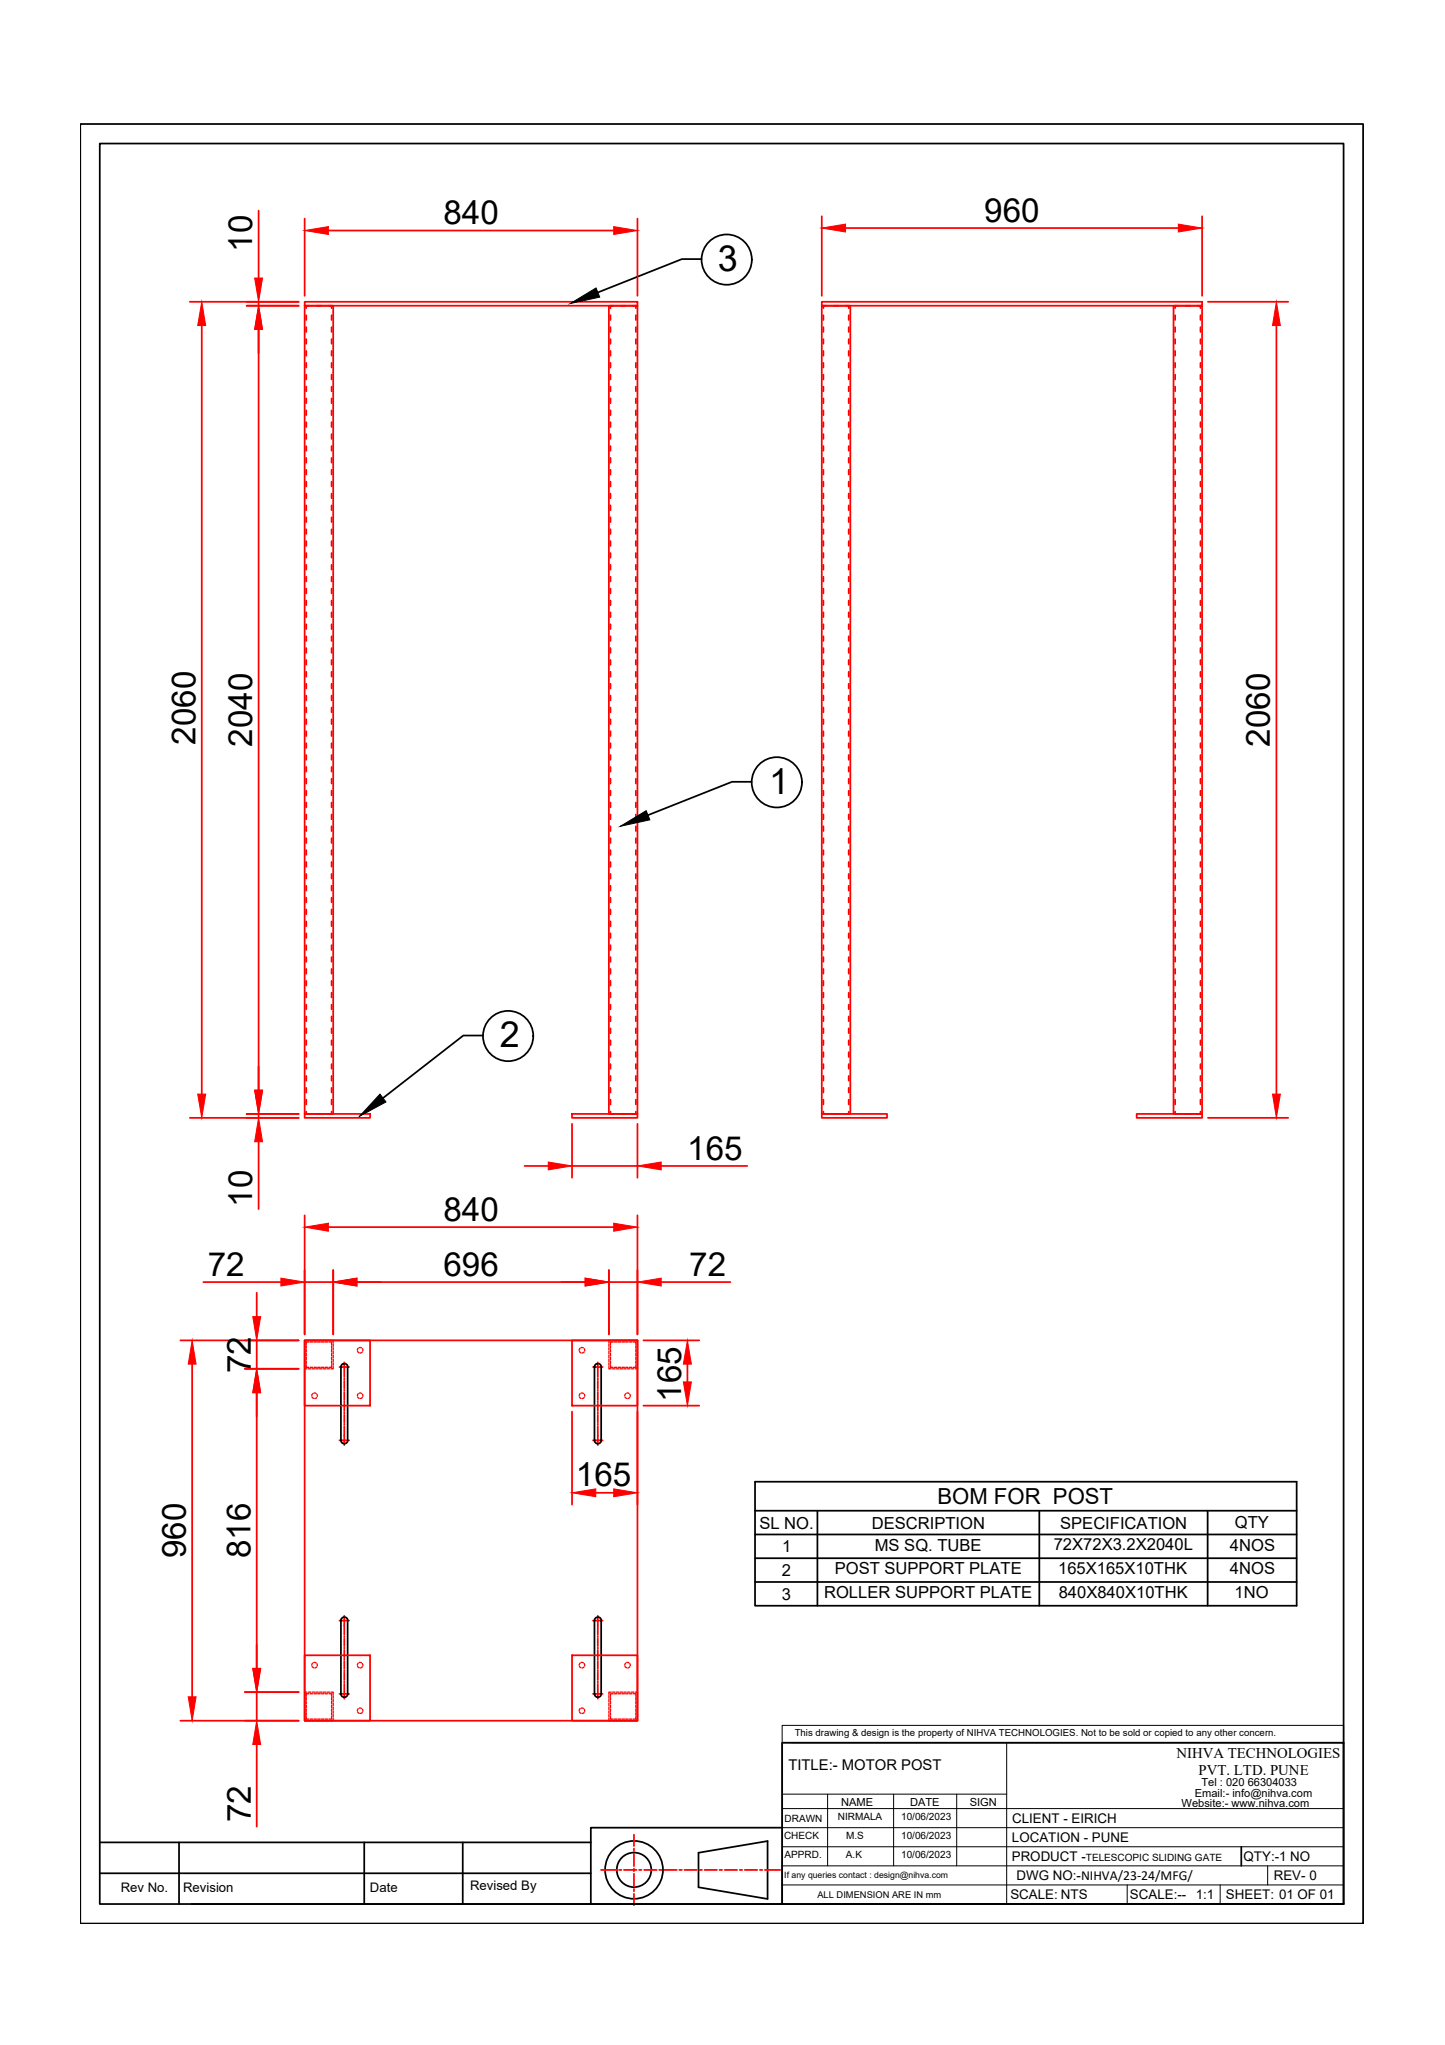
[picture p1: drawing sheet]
<svg xmlns="http://www.w3.org/2000/svg" width="210mm" height="297mm" viewBox="0 0 210 297" stroke-linecap="round" stroke-linejoin="round" font-family="sans-serif">
<!-- layer: 0 -->
<g fill="none" stroke="#f00" stroke-width=".25">
<path d="M37.6 30.6v9.8M44.3 31.8v11.2M47.7 33.5h41.4M92.6 31.8v11.2M119.4 31.4v11.6M122.8 33.1h48.4M174.6 31.4v11.6M27.6 43.8h15.8M29.3 47.3v111.6M35.8 44.4h7.6M37.6 43.8v.6M37.6 47.9v110.4"/>
<path d="M44.3 43.8h48.3v.6h-48.3zM44.3 44.4h4.1v117.4h-4.1zM44.5 45.8v.7M44.5 47.5v.7M44.5 49.3v.6M44.5 51v.7M44.5 52.7v.7M44.5 54.4v.7M44.5 56.2v.6M44.5 57.9v.7M44.5 59.6v.7M45 44.4h-.5v.4"/>
<path d="M46 44.4h.7M47.7 44.4h.5v.4M48.2 45.8v.7M48.2 47.5v.7M48.2 49.3v.6M48.2 51v.7M48.2 52.7v.7M48.2 54.4v.7M48.2 56.2v.6M48.2 57.9v.7M48.2 59.6v.7M88.4 44.4h4.2v117.4h-4.2z"/>
<path d="M88.7 45.8v.7M88.7 47.5v.7M88.7 49.3v.6M88.7 51v.7M88.7 52.7v.7M88.7 54.4v.7M88.7 56.2v.6M88.7 57.9v.7M88.7 59.6v.7M89.1 44.4h-.4v.4M90.2 44.4h.7M91.9 44.4h.5v.4"/>
<path d="M92.4 45.8v.7M92.4 47.5v.7M92.4 49.3v.6M92.4 51v.7M92.4 52.7v.7M92.4 54.4v.7M92.4 56.2v.6M92.4 57.9v.7M92.4 59.6v.7M119.4 43.8h55.2v.6h-55.2zM119.4 44.4h4.1v117.4h-4.1zM119.6 45.8v.7"/>
<path d="M119.6 47.5v.7M119.6 49.3v.6M119.6 51v.7M119.6 52.7v.7M119.6 54.4v.7M119.6 56.2v.6M119.6 57.9v.7M119.6 59.6v.7M120.1 44.4h-.5v.4M121.1 44.4h.7M122.8 44.4h.5v.4M123.3 45.8v.7"/>
<path d="M123.3 47.5v.7M123.3 49.3v.6M123.3 51v.7M123.3 52.7v.7M123.3 54.4v.7M123.3 56.2v.6M123.3 57.9v.7M123.3 59.6v.7M170.5 44.4h4.1v117.4h-4.1zM170.7 45.8v.7M170.7 47.5v.7M170.7 49.3v.6"/>
<path d="M170.7 51v.7M170.7 52.7v.7M170.7 54.4v.7M170.7 56.2v.6M170.7 57.9v.7M170.7 59.6v.7M171.2 44.4h-.5v.4M172.2 44.4h.7M173.9 44.4h.5v.4M174.4 45.8v.7M174.4 47.5v.7M174.4 49.3v.6"/>
<path d="M174.4 51v.7M174.4 52.7v.7M174.4 54.4v.7M174.4 56.2v.6M174.4 57.9v.7M174.4 59.6v.7M175.5 43.8h11.6M185.4 47.3v111.6M44.5 61.3v.7M44.5 63.1v.7M44.5 64.8v.7M44.5 66.5v.7"/>
<path d="M44.5 68.2v.7M44.5 70v.7M44.5 71.7v.7M44.5 73.4v.7M44.5 75.1v.7M44.5 76.9v.7M44.5 78.6v.7M48.2 61.3v.7M48.2 63.1v.7M48.2 64.8v.7M48.2 66.5v.7M48.2 68.2v.7"/>
<path d="M48.2 70v.7M48.2 71.7v.7M48.2 73.4v.7M48.2 75.1v.7M48.2 76.9v.7M48.2 78.6v.7M88.7 61.3v.7M88.7 63.1v.7M88.7 64.8v.7M88.7 66.5v.7M88.7 68.2v.7M88.7 70v.7"/>
<path d="M88.7 71.7v.7M88.7 73.4v.7M88.7 75.1v.7M88.7 76.9v.7M88.7 78.6v.7M92.4 61.3v.7M92.4 63.1v.7M92.4 64.8v.7M92.4 66.5v.7M92.4 68.2v.7M92.4 70v.7M92.4 71.7v.7"/>
<path d="M92.4 73.4v.7M92.4 75.1v.7M92.4 76.9v.7M92.4 78.6v.7M119.6 61.3v.7M119.6 63.1v.7M119.6 64.8v.7M119.6 66.5v.7M119.6 68.2v.7M119.6 70v.7M119.6 71.7v.7M119.6 73.4v.7"/>
<path d="M119.6 75.1v.7M119.6 76.9v.7M119.6 78.6v.7M123.3 61.3v.7M123.3 63.1v.7M123.3 64.8v.7M123.3 66.5v.7M123.3 68.2v.7M123.3 70v.7M123.3 71.7v.7M123.3 73.4v.7M123.3 75.1v.7"/>
<path d="M123.3 76.9v.7M123.3 78.6v.7M170.7 61.3v.7M170.7 63.1v.7M170.7 64.8v.7M170.7 66.5v.7M170.7 68.2v.7M170.7 70v.7M170.7 71.7v.7M170.7 73.4v.7M170.7 75.1v.7M170.7 76.9v.7"/>
<path d="M170.7 78.6v.7M174.4 61.3v.7M174.4 63.1v.7M174.4 64.8v.7M174.4 66.5v.7M174.4 68.2v.7M174.4 70v.7M174.4 71.7v.7M174.4 73.4v.7M174.4 75.1v.7M174.4 76.9v.7M174.4 78.6v.7"/>
<path d="M44.5 80.3v.7M44.5 82v.7M44.5 83.8v.7M44.5 85.5v.7M44.5 87.2v.7M44.5 88.9v.7M44.5 90.7v.7M44.5 92.4v.7M44.5 94.1v.7M44.5 95.9v.6M44.5 97.6v.7M44.5 99.3v.7"/>
<path d="M48.2 80.3v.7M48.2 82v.7M48.2 83.8v.7M48.2 85.5v.7M48.2 87.2v.7M48.2 88.9v.7M48.2 90.7v.7M48.2 92.4v.7M48.2 94.1v.7M48.2 95.9v.6M48.2 97.6v.7M48.2 99.3v.7"/>
<path d="M88.7 80.3v.7M88.7 82v.7M88.7 83.8v.7M88.7 85.5v.7M88.7 87.2v.7M88.7 88.9v.7M88.7 90.7v.7M88.7 92.4v.7M88.7 94.1v.7M88.7 95.9v.6M88.7 97.6v.7M88.7 99.3v.7"/>
<path d="M92.4 80.3v.7M92.4 82v.7M92.4 83.8v.7M92.4 85.5v.7M92.4 87.2v.7M92.4 88.9v.7M92.4 90.7v.7M92.4 92.4v.7M92.4 94.1v.7M92.4 95.9v.6M92.4 97.6v.7M92.4 99.3v.7"/>
<path d="M119.6 80.3v.7M119.6 82v.7M119.6 83.8v.7M119.6 85.5v.7M119.6 87.2v.7M119.6 88.9v.7M119.6 90.7v.7M119.6 92.4v.7M119.6 94.1v.7M119.6 95.9v.6M119.6 97.6v.7M119.6 99.3v.7"/>
<path d="M123.3 80.3v.7M123.3 82v.7M123.3 83.8v.7M123.3 85.5v.7M123.3 87.2v.7M123.3 88.9v.7M123.3 90.7v.7M123.3 92.4v.7M123.3 94.1v.7M123.3 95.9v.6M123.3 97.6v.7M123.3 99.3v.7"/>
<path d="M170.7 80.3v.7M170.7 82v.7M170.7 83.8v.7M170.7 85.5v.7M170.7 87.2v.7M170.7 88.9v.7M170.7 90.7v.7M170.7 92.4v.7M170.7 94.1v.7M170.7 95.9v.6M170.7 97.6v.7M170.7 99.3v.7"/>
<path d="M174.4 80.3v.7M174.4 82v.7M174.4 83.8v.7M174.4 85.5v.7M174.4 87.2v.7M174.4 88.9v.7M174.4 90.7v.7M174.4 92.4v.7M174.4 94.1v.7M174.4 95.9v.6M174.4 97.6v.7M174.4 99.3v.7"/>
<path d="M44.5 101v.7M44.5 102.8v.7M44.5 104.5v.7M44.5 106.2v.7M44.5 108v.6M44.5 109.7v.7M44.5 111.4v.7M44.5 113.1v.7M44.5 114.9v.6M44.5 116.6v.7M44.5 118.3v.7M48.2 101v.7"/>
<path d="M48.2 102.8v.7M48.2 104.5v.7M48.2 106.2v.7M48.2 108v.6M48.2 109.7v.7M48.2 111.4v.7M48.2 113.1v.7M48.2 114.9v.6M48.2 116.6v.7M48.2 118.3v.7M88.7 101v.7M88.7 102.8v.7"/>
<path d="M88.7 104.5v.7M88.7 106.2v.7M88.7 108v.6M88.7 109.7v.7M88.7 111.4v.7M88.7 113.1v.7M88.7 114.9v.6M88.7 116.6v.7M88.7 118.3v.7M92.4 101v.7M92.4 102.8v.7M92.4 104.5v.7"/>
<path d="M92.4 106.2v.7M92.4 108v.6M92.4 109.7v.7M92.4 111.4v.7M92.4 113.1v.7M92.4 114.9v.6M92.4 116.6v.7M92.4 118.3v.7M119.6 101v.7M119.6 102.8v.7M119.6 104.5v.7M119.6 106.2v.7"/>
<path d="M119.6 108v.6M119.6 109.7v.7M119.6 111.4v.7M119.6 113.1v.7M119.6 114.9v.6M119.6 116.6v.7M119.6 118.3v.7M123.3 101v.7M123.3 102.8v.7M123.3 104.5v.7M123.3 106.2v.7M123.3 108v.6"/>
<path d="M123.3 109.7v.7M123.3 111.4v.7M123.3 113.1v.7M123.3 114.9v.6M123.3 116.6v.7M123.3 118.3v.7M170.7 101v.7M170.7 102.8v.7M170.7 104.5v.7M170.7 106.2v.7M170.7 108v.6M170.7 109.7v.7"/>
<path d="M170.7 111.4v.7M170.7 113.1v.7M170.7 114.9v.6M170.7 116.6v.7M170.7 118.3v.7M174.4 101v.7M174.4 102.8v.7M174.4 104.5v.7M174.4 106.2v.7M174.4 108v.6M174.4 109.7v.7M174.4 111.4v.7"/>
<path d="M174.4 113.1v.7M174.4 114.9v.6M174.4 116.6v.7M174.4 118.3v.7M44.5 120v.7M44.5 121.8v.6M44.5 123.5v.7M44.5 125.2v.7M44.5 126.9v.7M44.5 128.7v.6M44.5 130.4v.7M44.5 132.1v.7"/>
<path d="M44.5 133.8v.7M44.5 135.6v.6M44.5 137.3v.7M44.5 139v.7M48.2 120v.7M48.2 121.8v.6M48.2 123.5v.7M48.2 125.2v.7M48.2 126.9v.7M48.2 128.7v.6M48.2 130.4v.7M48.2 132.1v.7"/>
<path d="M48.2 133.8v.7M48.2 135.6v.6M48.2 137.3v.7M48.2 139v.7M88.7 120v.7M88.7 121.8v.6M88.7 123.5v.7M88.7 125.2v.7M88.7 126.9v.7M88.7 128.7v.6M88.7 130.4v.7M88.7 132.1v.7"/>
<path d="M88.7 133.8v.7M88.7 135.6v.6M88.7 137.3v.7M88.7 139v.7M92.4 120v.7M92.4 121.8v.6M92.4 123.5v.7M92.4 125.2v.7M92.4 126.9v.7M92.4 128.7v.6M92.4 130.4v.7M92.4 132.1v.7"/>
<path d="M92.4 133.8v.7M92.4 135.6v.6M92.4 137.3v.7M92.4 139v.7M119.6 120v.7M119.6 121.8v.6M119.6 123.5v.7M119.6 125.2v.7M119.6 126.9v.7M119.6 128.7v.6M119.6 130.4v.7M119.6 132.1v.7"/>
<path d="M119.6 133.8v.7M119.6 135.6v.6M119.6 137.3v.7M119.6 139v.7M123.3 120v.7M123.3 121.8v.6M123.3 123.5v.7M123.3 125.2v.7M123.3 126.9v.7M123.3 128.7v.6M123.3 130.4v.7M123.3 132.1v.7"/>
<path d="M123.3 133.8v.7M123.3 135.6v.6M123.3 137.3v.7M123.3 139v.7M170.7 120v.7M170.7 121.8v.6M170.7 123.5v.7M170.7 125.2v.7M170.7 126.9v.7M170.7 128.7v.6M170.7 130.4v.7M170.7 132.1v.7"/>
<path d="M170.7 133.8v.7M170.7 135.6v.6M170.7 137.3v.7M170.7 139v.7M174.4 120v.7M174.4 121.8v.6M174.4 123.5v.7M174.4 125.2v.7M174.4 126.9v.7M174.4 128.7v.6M174.4 130.4v.7M174.4 132.1v.7"/>
<path d="M174.4 133.8v.7M174.4 135.6v.6M174.4 137.3v.7M174.4 139v.7M44.5 140.7v.7M44.5 142.5v.7M44.5 144.2v.7M44.5 145.9v.7M44.5 147.6v.7M44.5 149.4v.7M44.5 151.1v.7M44.5 152.8v.7"/>
<path d="M44.5 154.6v.6M44.5 156.3v.7M44.5 158v.7M44.5 159.7v.7M48.2 140.7v.7M48.2 142.5v.7M48.2 144.2v.7M48.2 145.9v.7M48.2 147.6v.7M48.2 149.4v.7M48.2 151.1v.7M48.2 152.8v.7"/>
<path d="M48.2 154.6v.6M48.2 156.3v.7M48.2 158v.7M48.2 159.7v.7M88.7 140.7v.7M88.7 142.5v.7M88.7 144.2v.7M88.7 145.9v.7M88.7 147.6v.7M88.7 149.4v.7M88.7 151.1v.7M88.7 152.8v.7"/>
<path d="M88.7 154.6v.6M88.7 156.3v.7M88.7 158v.7M88.7 159.7v.7M92.4 140.7v.7M92.4 142.5v.7M92.4 144.2v.7M92.4 145.9v.7M92.4 147.6v.7M92.4 149.4v.7M92.4 151.1v.7M92.4 152.8v.7"/>
<path d="M92.4 154.6v.6M92.4 156.3v.7M92.4 158v.7M92.4 159.7v.7M119.6 140.7v.7M119.6 142.5v.7M119.6 144.2v.7M119.6 145.9v.7M119.6 147.6v.7M119.6 149.4v.7M119.6 151.1v.7M119.6 152.8v.7"/>
<path d="M119.6 154.6v.6M119.6 156.3v.7M119.6 158v.7M119.6 159.7v.7M123.3 140.7v.7M123.3 142.5v.7M123.3 144.2v.7M123.3 145.9v.7M123.3 147.6v.7M123.3 149.4v.7M123.3 151.1v.7M123.3 152.8v.7"/>
<path d="M123.3 154.6v.6M123.3 156.3v.7M123.3 158v.7M123.3 159.7v.7M170.7 140.7v.7M170.7 142.5v.7M170.7 144.2v.7M170.7 145.9v.7M170.7 147.6v.7M170.7 149.4v.7M170.7 151.1v.7M170.7 152.8v.7"/>
<path d="M170.7 154.6v.6M170.7 156.3v.7M170.7 158v.7M170.7 159.7v.7M174.4 140.7v.7M174.4 142.5v.7M174.4 144.2v.7M174.4 145.9v.7M174.4 147.6v.7M174.4 149.4v.7M174.4 151.1v.7M174.4 152.8v.7"/>
<path d="M174.4 154.6v.6M174.4 156.3v.7M174.4 158v.7M174.4 159.7v.7M27.6 162.4h15.8M35.8 161.8h7.6M37.6 161.8v.6M37.6 165.8v9.8M44.3 161.8h9.5v.6h-9.5zM44.3 176.5v17.3M44.5 161.5v.3h.5M46 161.8h.7"/>
<path d="M47.7 178.2h41.4M48.2 161.5v.3h-.5M76.2 169.4h3.4M83.1 161.8h9.5v.6h-9.5zM83.1 163.2v7.9M83.1 169.4h9.5M88.7 161.5v.3h.4M90.2 161.8h.7M92.4 161.5v.3h-.5M92.6 163.2v7.9M92.6 176.5v17.3M96 169.4h12.6"/>
<path d="M119.4 161.8h9.5v.6h-9.5zM119.6 161.5v.3h.5M121.1 161.8h.7M123.3 161.5v.3h-.5M165.1 161.8h9.5v.6h-9.5zM170.7 161.5v.3h.5M172.2 161.8h.7M174.4 161.5v.3h-.5M175.5 162.4h11.6M26.2 194.7h17.2M27.9 198.1v48.4M29.5 186.2h11.3"/>
<path d="M35.6 198.8h7.8M37.3 187.8v3.4M37.3 194.7v4.1M44.3 194.7h9.5v9.5h-9.5zM44.3 194.7h48.3v55.2h-48.3zM44.3 186.2h4.1M48.4 184.5v9.3M49.3 198.6h.6M50 198.6h.1M50 197.9v.6M50 198.5v.1M50 198.7v1.3"/>
<path d="M50.1 198.6h.6M51.9 186.2h33.1M83.1 194.7h9.5v9.5h-9.5zM86.1 198.6h.6M86.8 198.6h.1M86.8 197.9v.6M86.8 198.5v.1M86.8 198.7v1.3M86.9 198.6h.6M88.4 186.2h4.2M88.4 184.5v9.3M93.5 194.7h8.1"/>
<path d="M96 186.2h10.1M99.9 198.1v2.6M37.3 202.3v40M49.3 209.2h.6M50 209.2h.1M50 200.2v.2M50 200.6v1.1M50 201.9v.1M50 202.2v1.1M50 203.5v.2M50 203.9v1.1M50 205.1v.2"/>
<path d="M50 205.5v1.1M50 206.8v.2M50 207.2v1.9M50 209.2v.1M50 209.3v.6M50.1 209.2h.6M83.1 205v13.5M86.1 209.2h.6M86.5 216.8h2.6M86.8 209.2h.1M86.8 200.2v.2M86.8 200.6v1.1"/>
<path d="M86.8 201.9v.1M86.8 202.2v1.1M86.8 203.5v.2M86.8 203.9v1.1M86.8 205.1v.2M86.8 205.5v1.1M86.8 206.8v.2M86.8 207.2v1.9M86.8 209.2v.1M86.8 209.3v.6M86.9 209.2h.6M92.6 205v13.5"/>
<path d="M93.5 204.2h8.1M49.3 235.4h.6M50 235.4h.1M50 234.7v.6M50 235.5v1.9M50 237.6v.2M50 238v1.1M50 239.3v.2M50 239.6v1.1M50.1 235.4h.6M86.1 235.4h.6M86.8 235.4h.1"/>
<path d="M86.8 234.7v.6M86.8 235.5v1.9M86.8 237.6v.2M86.8 238v1.1M86.8 239.3v.2M86.8 239.6v1.1M86.9 235.4h.6M26.2 249.9h17.2M35.6 245.8h7.8M37.3 245.8v4.1M37.3 253.4v11.9M44.3 240.4h9.5v9.5h-9.5z"/>
<path d="M49.3 246h.6M50 246h.1M50 240.9v.2M50 241.3v1.1M50 242.6v.2M50 242.9v1.1M50 244.2v.2M50 244.6v1.3M50 246v.1M50 246.1v.6M50.1 246h.6M83.1 240.4h9.5v9.5h-9.5z"/>
<path d="M86.1 246h.6M86.8 246h.1M86.8 240.9v.2M86.8 241.3v1.1M86.8 242.6v.2M86.8 242.9v1.1M86.8 244.2v.2M86.8 244.6v1.3M86.8 246v.1M86.8 246.1v.6M86.9 246h.6M87.3 271.6h2.2"/>
<path d="M89.9 271.6h.4M90.6 271.6h1.9M92.1 266.5v1.6M92.1 268.5v.4M92.1 269.2v1.9M92.1 271.4v.4M92.1 272.2v1.8M92.1 274.4v.3M92.1 275.1v1.6M92.8 271.6h.4M93.6 271.6h1.8M95.8 271.6h.3"/>
<path d="M96.5 271.6h1.8M98.7 271.6h.4M99.4 271.6h1.8M101.6 271.6h.4M102.3 271.6h1.9M104.5 271.6h.4M105.3 271.6h1.8M107.5 271.6h.3M108.2 271.6h1.8M110.4 271.6h.3M111.1 271.6h2.2"/>
</g>
<g fill="none" stroke="#000" stroke-width=".25">
<path d="M11.7 18h186.3v261.4h-186.3zM14.5 20.8h180.7v255.8h-180.7zM101.9 37.6h-2.8l-12.3 4.9M109.2 113.6h-2.9l-12.2 4.8M70.2 150.4h-2.9l-11.7 9.1M49.5 198.6v10.6a.5 .5 0 0 0 .5 .5 .5 .5 0 0 0 .5-.5v-10.6M49.5 198.6a.5 .5 0 0 1 .5-.5 .5 .5 0 0 1 .5 .5M86.4 198.6v10.6a.5 .5 0 0 0 .5 .5 .5 .5 0 0 0 .4-.5v-10.6M86.4 198.6a.5 .5 0 0 1 .5-.5 .5 .5 0 0 1 .4 .5M109.7 215.2h78.7v18h-78.7zM109.7 219.4h78.7M118.7 219.4v13.8"/>
<path d="M151 219.4v13.8M175.4 219.4v13.8M49.6 235.1a.5 .5 0 0 1 .6-.2 .5 .5 0 0 1 .3 .5v10.6a.5 .5 0 0 1-.5 .5 .5 .5 0 0 1-.5-.5zM86.4 235.1a.5 .5 0 0 1 .6-.2 .5 .5 0 0 1 .3 .5v10.6a.5 .5 0 0 1-.4 .5 .5 .5 0 0 1-.5-.5zM109.7 222.9h78.7M109.7 226.3h78.7M109.7 229.8h78.7M113.6 253.1h81.6v23.5h-81.6zM14.5 272.1h71.3M14.5 267.6h71.3M26 267.6v9M52.9 267.6v9"/>
<path d="M67.2 267.6v9M85.8 276.6h27.8M101.5 269.1l10-1.7v8.4l-10-1.7zM113.6 265.5h-27.8v11.1h-58M119.8 276.6h75.4M180.3 268.2v2.8"/>
<circle cx="105.6" cy="37.7" r="3.7"/>
<circle cx="112.8" cy="113.6" r="3.7"/>
<circle cx="73.8" cy="150.5" r="3.7"/>
<circle cx="92.1" cy="271.6" r="4.2"/>
<circle cx="92.1" cy="271.6" r="2.51"/>
</g>
<g fill="none" stroke="#f00" stroke-width=".19">
<path d="M44.3 195.2v.4M44.3 195.7v.4M44.3 196.3v.4M44.3 196.9v.3M44.3 197.4v.4M44.3 198v.3M44.3 198.5v.3h.3M44.5 195.5v.3M44.5 196v.4M44.5 196.6v.3M44.5 197.1v.4M44.5 197.7v.3"/>
<path d="M44.5 198.2v.4h.4M44.6 194.7h-.3v.3M44.8 194.7h.3M44.8 198.8h.3M44.9 194.9h-.4v.4M45.1 194.9h.3M45.1 198.6h.3M45.3 194.7h.4M45.3 198.8h.4M45.6 194.9h.4M45.6 198.6h.4M45.9 194.7h.3"/>
<path d="M45.9 198.8h.3M46.1 194.9h.4M46.1 198.6h.4M46.4 194.7h.4M46.4 198.8h.4M46.7 194.9h.4M46.7 198.6h.4M47 194.7h.3M47 198.8h.3M47.2 194.9h.4M47.2 198.6h.4M47.5 194.7h.4"/>
<path d="M47.5 198.8h.4M47.8 194.9h.4v.4M48.1 194.7h.3v.3M48.2 198.2v.4h-.4M48.2 195.5v.3M48.2 196v.4M48.2 196.6v.3M48.2 197.1v.4M48.2 197.7v.3M48.4 198.5v.3h-.3M48.4 195.2v.4M48.4 195.7v.4"/>
<path d="M48.4 196.3v.4M48.4 196.9v.3M48.4 197.4v.4M48.4 198v.3M51.9 196.3l.3 .2M52 195.8l-.1 .3M52.2 195.7l.3 .1M52.6 195.9l.1 .3M52.6 196.4l-.2 .1M84.2 196.3l.2 .2M84.3 195.8l-.2 .3M84.4 195.7l.3 .1"/>
<path d="M84.9 196.4l-.3 .1M84.9 195.9v.3M88.4 198.5v.3h.4M88.4 195.2v.4M88.4 195.7v.4M88.4 196.3v.4M88.4 196.9v.3M88.4 197.4v.4M88.4 198v.3M88.7 198.2v.4h.4M88.7 195.5v.3M88.7 196v.4"/>
<path d="M88.7 196.6v.3M88.7 197.1v.4M88.7 197.7v.3M88.8 194.7h-.4v.3M89 194.7h.3M89 198.8h.3M89.1 194.9h-.4v.4M89.2 194.9h.4M89.2 198.6h.4M89.5 194.7h.4M89.5 198.8h.4M89.8 194.9h.4"/>
<path d="M89.8 198.6h.4M90.1 194.7h.3M90.1 198.8h.3M90.3 194.9h.4M90.3 198.6h.4M90.6 194.7h.4M90.6 198.8h.4M90.9 194.9h.3M90.9 198.6h.3M91.2 194.7h.3M91.2 198.8h.3M91.4 194.9h.4"/>
<path d="M91.4 198.6h.4M91.7 194.7h.4M91.7 198.8h.4M92 194.9h.4v.4M92.3 194.7h.3v.3M92.4 195.5v.3M92.4 196v.4M92.4 196.6v.3M92.4 197.1v.4M92.4 197.7v.3M92.4 198.2v.4h-.4M92.6 195.2v.4"/>
<path d="M92.6 195.7v.4M92.6 196.3v.4M92.6 196.9v.3M92.6 197.4v.4M92.6 198v.3M92.6 198.5v.3h-.3M45.3 202.9l.3 .2M45.4 202.4l-.1 .3M45.6 202.4h.3M46 203l-.3 .1M46 202.5l.1 .3M51.9 202.9l.3 .2"/>
<path d="M52 202.4l-.1 .3M52.2 202.4h.3M52.6 202.5l.1 .3M52.6 203l-.2 .1M84.2 202.9l.2 .2M84.3 202.4l-.2 .3M84.4 202.4h.3M84.9 203l-.3 .1M84.9 202.5v.3M90.8 202.9l.2 .2M90.9 202.4l-.1 .3M91 202.4h.3"/>
<path d="M91.5 202.5v.3M91.5 203l-.3 .1M44.3 249.6v.3h.3M44.3 246.3v.4M44.3 246.8v.4M44.3 247.4v.4M44.3 247.9v.4M44.3 248.5v.4M44.3 249v.4M44.5 249.3v.4h.4M44.5 246.6v.4M44.5 247.1v.4"/>
<path d="M44.5 247.7v.3M44.5 248.2v.4M44.5 248.8v.3M44.6 245.8h-.3v.3M44.8 249.9h.3M44.8 245.8h.3M44.9 246h-.4v.4M45.1 249.7h.3M45.1 246h.3M45.3 242l.3 .3M45.3 249.9h.4M45.3 245.8h.4"/>
<path d="M45.4 241.6l-.1 .3M45.6 241.5h.3M45.6 249.7h.4M45.6 246h.4M45.9 249.9h.3M45.9 245.8h.3M46 242.1l-.3 .2M46 241.6l.1 .4M46.1 249.7h.4M46.1 246h.4M46.4 249.9h.4M46.4 245.8h.4"/>
<path d="M46.7 249.7h.4M46.7 246h.4M47 249.9h.3M47 245.8h.3M47.2 249.7h.4M47.2 246h.4M47.5 249.9h.4M47.5 245.8h.4M47.8 246h.4v.4M48.1 245.8h.3v.3M48.2 249.3v.4h-.4M48.2 246.6v.4"/>
<path d="M48.2 247.1v.4M48.2 247.7v.3M48.2 248.2v.4M48.2 248.8v.3M48.4 249.6v.3h-.3M48.4 246.3v.4M48.4 246.8v.4M48.4 247.4v.4M48.4 247.9v.4M48.4 248.5v.4M48.4 249v.4M51.9 248.6l.3 .3"/>
<path d="M51.9 242l.3 .3M52 248.2l-.1 .3M52 241.6l-.1 .3M52.2 248.1h.3M52.2 241.5h.3M52.6 248.3l.1 .3M52.6 248.7l-.2 .2M52.6 241.6l.1 .4M52.6 242.1l-.2 .2M84.2 248.6l.2 .3M84.2 242l.2 .3M84.3 248.2l-.2 .3"/>
<path d="M84.3 241.6l-.2 .3M84.4 248.1h.3M84.4 241.5h.3M84.9 248.7l-.3 .2M84.9 242.1l-.3 .2M84.9 248.3v.3M84.9 241.6v.4M88.4 249.6v.3h.4M88.4 246.3v.4M88.4 246.8v.4M88.4 247.4v.4M88.4 247.9v.4"/>
<path d="M88.4 248.5v.4M88.4 249v.4M88.7 249.3v.4h.4M88.7 246.6v.4M88.7 247.1v.4M88.7 247.7v.3M88.7 248.2v.4M88.7 248.8v.3M88.8 245.8h-.4v.3M89 249.9h.3M89 245.8h.3M89.1 246h-.4v.4"/>
<path d="M89.2 249.7h.4M89.2 246h.4M89.5 249.9h.4M89.5 245.8h.4M89.8 249.7h.4M89.8 246h.4M90.1 249.9h.3M90.1 245.8h.3M90.3 249.7h.4M90.3 246h.4M90.6 249.9h.4M90.6 245.8h.4"/>
<path d="M90.8 242l.2 .3M90.9 241.6l-.1 .3M90.9 249.7h.3M90.9 246h.3M91 241.5h.3M91.2 249.9h.3M91.2 245.8h.3M91.4 249.7h.4M91.4 246h.4M91.5 241.6v.4M91.5 242.1l-.3 .2M91.7 249.9h.4"/>
<path d="M91.7 245.8h.4M92 246h.4v.4M92.3 245.8h.3v.3M92.4 249.3v.4h-.4M92.4 246.6v.4M92.4 247.1v.4M92.4 247.7v.3M92.4 248.2v.4M92.4 248.8v.3M92.6 249.6v.3h-.3M92.6 246.3v.4M92.6 246.8v.4"/>
<path d="M92.6 247.4v.4M92.6 247.9v.4M92.6 248.5v.4M92.6 249v.4"/>
</g>
<g fill="none" stroke="#000" stroke-width=".15">
<path d="M113.6 250.6h81.6v2.5h-81.6zM113.6 253.1v23.5M115 253.1h80.2M146.2 253.1v23.5M113.6 271h81.6M113.6 268.2h81.6M113.6 265.5h81.6M113.6 262.7h81.6M113.6 260.6h32.6M113.6 273.8h81.6M120.2 260.6v10.4M129.8 260.6v10.4"/>
<path d="M139 260.6v10.4M163.7 273.8v2.8M177.2 273.8v2.8M184.1 271v2.8"/>
</g>
<g fill="#f00" stroke="#f00" stroke-width=".15">
<path d="M44.3 178.2l3.4-.5v1.1z"/>
<path d="M89.1 177.7l3.5 .5-3.5 .6z"/>
<path d="M48.4 186.2l3.5-.5v1.1z"/>
<path d="M40.8 185.7l3.5 .5-3.5 .6z"/>
<path d="M85 185.7l3.4 .5-3.4 .6z"/>
<path d="M92.6 186.2l3.4-.5v1.1z"/>
<path d="M37.3 198.8l.6 3.5h-1.2z"/>
<path d="M36.7 242.3h1.2l-.6 3.5z"/>
<path d="M37.3 249.9l.6 3.5h-1.2z"/>
<path d="M27.3 246.5h1.2l-.6 3.4z"/>
<path d="M27.9 194.7l.6 3.4h-1.2z"/>
<path d="M28.7 158.9h1.2l-.6 3.5z"/>
<path d="M29.3 43.8l.6 3.5h-1.2z"/>
<path d="M37 158.3h1.1l-.5 3.5z"/>
<path d="M37.6 44.4l.5 3.5h-1.1z"/>
<path d="M37 40.4h1.1l-.5 3.4z"/>
<path d="M79.6 168.8l3.5 .6-3.5 .5z"/>
<path d="M92.6 169.4l3.4-.6v1.1z"/>
<path d="M37.6 162.4l.5 3.4h-1.1z"/>
<path d="M119.4 33.1l3.4-.5v1.1z"/>
<path d="M171.2 32.6l3.4 .5-3.4 .6z"/>
<path d="M184.8 158.9h1.2l-.6 3.5z"/>
<path d="M185.4 43.8l.6 3.5h-1.2z"/>
<path d="M44.3 33.5l3.4-.6v1.2z"/>
<path d="M89.1 32.9l3.5 .6-3.5 .6z"/>
<path d="M36.7 191.2h1.2l-.6 3.5z"/>
<path d="M99.3 200.7h1.1l-.5 3.5z"/>
<path d="M99.9 194.7l.5 3.4h-1.1z"/>
<path d="M83.1 216.8l3.4-.5v1.1z"/>
<path d="M89.1 216.3l3.5 .5-3.5 .6z"/>
</g>
<path d="M82.8 44.1l3.8-2.3 .5 1.4zM90.1 120l3.8-2.2 .5 1.3zM55.2 158.9l.9 1.2-3.9 2z" fill="#000" stroke="#000" stroke-width=".15"/>
<g font-size="5.2">
<text x="104.3" y="39.3">3</text>
<text x="111.8" y="115.3">1</text>
<text x="72.6" y="152.1">2</text>
</g>
<g font-size="4.8">
<text x="64.4" y="32.6">840</text>
<text x="143" y="32.2">960</text>
<text x="36.6" y="36.6" transform="rotate(-90 36.6 36.6)">10</text>
<text x="28.4" y="108.1" transform="rotate(-90 28.4 108.1)">2060</text>
<text x="36.6" y="108.4" transform="rotate(-90 36.6 108.4)">2040</text>
<text x="184.5" y="108.4" transform="rotate(-90 184.5 108.4)">2060</text>
<text x="99.8" y="168.4">165</text>
<text x="36.6" y="175.3" transform="rotate(-90 36.6 175.3)">10</text>
<text x="64.4" y="177.3">840</text>
<text x="30.2" y="185.4">72</text>
<text x="64.4" y="185.3">696</text>
<text x="100.1" y="185.4">72</text>
<text x="36.4" y="199.4" transform="rotate(-90 36.4 199.4)">72</text>
<text x="98.9" y="203.6" transform="rotate(-90 98.9 203.6)">165</text>
<text x="83.7" y="215.9">165</text>
<text x="27" y="226.3" transform="rotate(-90 27 226.3)">960</text>
<text x="36.4" y="226.3" transform="rotate(-90 36.4 226.3)">816</text>
<text x="36.4" y="264.7" transform="rotate(-90 36.4 264.7)">72</text>
</g>
<text font-size="3.2" x="136.2" y="218.5">BOM FOR POST</text>
<g font-size="2.4">
<text x="179.4" y="222">QTY</text>
<text x="110.3" y="222">SL NO.</text>
<text x="113.6" y="225.5">1</text>
<text x="126.6" y="222">DESCRIPTION</text>
<text x="127.1" y="225.2">MS SQ. TUBE</text>
<text x="153.1" y="225.2">72X72X3.2X2040L</text>
<text x="154" y="222">SPECIFICATION</text>
<text x="178.7" y="225.2">4NOS</text>
<text x="113.6" y="232.3">3</text>
<text x="113.6" y="228.9">2</text>
<text x="119.7" y="232.1">ROLLER SUPPORT PLATE</text>
<text x="121.3" y="228.7">POST SUPPORT PLATE</text>
<text x="153.7" y="228.6">165X165X10THK</text>
<text x="153.8" y="232.1">840X840X10THK</text>
<text x="178.7" y="228.7">4NOS</text>
<text x="179.3" y="232.1">1NO</text>
</g>
<text font-size="2.2" x="114.5" y="257.1">TITLE:- MOTOR POST</text>
<g font-size="2.1">
<text x="170.9" y="255.4">NIHVA TECHNOLOGIES</text>
<text x="174.1" y="257.8">PVT. LTD. PUNE</text>
</g>
<g font-size="1.9">
<text x="147" y="267.5">LOCATION - PUNE</text>
<text x="147" y="264.8">CLIENT - EIRICH</text>
<text x="17.5" y="274.8">Rev No.</text>
<text x="26.6" y="274.8">Revision</text>
<text x="53.7" y="274.8">Date</text>
<text x="68.3" y="274.6">Revised By</text>
<text x="146.8" y="275.8">SCALE: NTS</text>
<text x="147" y="270.3">PRODUCT -</text>
<text x="147.7" y="273.1">DWG NO:-NIHVA/23-24/MFG/</text>
<text x="164.1" y="275.8">SCALE:--</text>
<text x="173.7" y="275.8">1:1</text>
<text x="178.1" y="275.8">SHEET: 01 OF 01</text>
<text x="180.7" y="270.3">QTY:-1 NO</text>
<text x="185" y="273">REV- 0</text>
</g>
<g font-size="1.6">
<text x="122.2" y="262.3">NAME</text>
<text x="132.2" y="262.3">DATE</text>
<text x="140.9" y="262.3">SIGN</text>
<text x="171.6" y="262.5">Website:- www.nihva.com</text>
<text x="173.6" y="261">Email:- info@nihva.com</text>
<text x="174.5" y="259.4">Tel : 020 66304033</text>
</g>
<g font-size="1.5">
<text x="113.9" y="267.1">CHECK</text>
<text x="114" y="264.7">DRAWN</text>
<text x="114" y="269.9">APPRD.</text>
<text x="121.7" y="264.4">NIRMALA</text>
<text x="122.9" y="269.9">A.K</text>
<text x="122.9" y="267.1">M.S</text>
<text x="130.9" y="264.4">10/06/2023</text>
<text x="130.9" y="267.1">10/06/2023</text>
<text x="130.9" y="269.9">10/06/2023</text>
<text x="157.7" y="270.3">TELESCOPIC SLIDING GATE</text>
</g>
<g font-size="1.4">
<text x="115.4" y="252.2">This drawing &amp; design is the property of NIHVA TECHNOLOGIES. Not to be sold or copied to any other concern.</text>
<text x="118.7" y="275.7">ALL DIMENSION ARE IN mm</text>
</g>
<text font-size="1.3" x="113.9" y="272.8">If any queries contact : design@nihva.com</text>
</svg>
